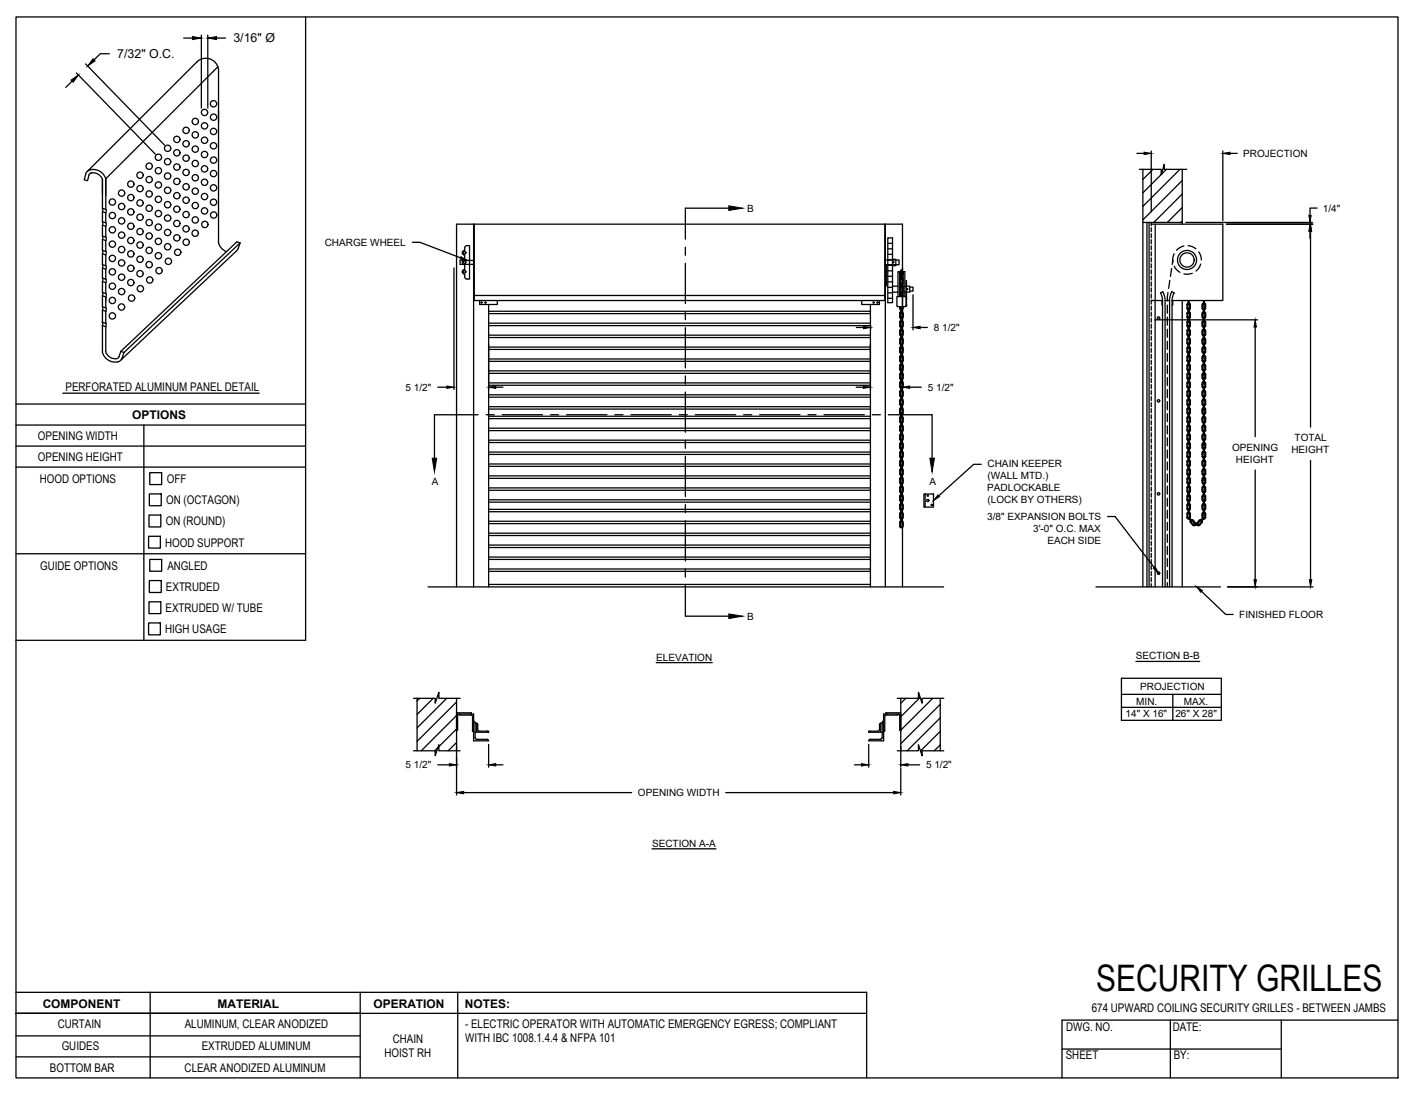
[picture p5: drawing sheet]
<svg xmlns="http://www.w3.org/2000/svg" width="279mm" height="216mm" viewBox="0 0 279 216" stroke-linecap="round" stroke-linejoin="round" font-family="sans-serif">
<!-- layer: ANNOTATIONS -->
<g fill="none" stroke="#000" stroke-width=".25">
<path d="M14.2 16l-1.2 1.3M15.1 14.4l15.5 16M16.9 12.6l15.6 16M21.6 10.6h-1.8l-1.2 1.2M36.2 7.5h1.8M39.7 6.9v14.4M41 6.9v14.4M42.7 7.5h1.8M224.3 30.3h1.4M227.2 29.8v12M241.3 29.8v13.7M242.7 30.3h1.4"/>
<path d="M81.4 47.8h1.4l8.1 3.1M89.6 52.9v24M178.1 52.9v24M180.1 58.2v6.9M234 43.9h25M242 44.2h17.1M258.5 45.7v1.4M258.6 45.7v38.6M259.9 41.1h-1.4v1.4M86.4 76.4h1.8M96.4 67.9v9M97.8 76.4h1.4"/>
<path d="M168.9 76.4h1.4M169 64.6h1.4M171.7 67.9v9M171.8 64.2v.8M179.5 76.4h2.3M181.6 64.6h1.4M227.9 63.1h20.2M247.7 64.5v21.7M193.6 91.6h-1.5l-6.8 6.2M247.7 92.8v21.6M258.6 90.8v23.6M218.5 101.9h1.5l7.7 10.1"/>
<path d="M237.1 116.7l4.8 4.6h1.4M242.2 115.8h16.9M129.5 130.8h11M221.3 133.9h19.7v8.3h-19.7zM221.3 137h19.7M221.3 139.6h19.7M224.1 130.5h12.6M231.4 137v5.2M86.4 150.9h2.3M90.1 147.3v9.6M91.5 156.4h33.1M96.4 146.9v4.5"/>
<path d="M97.8 150.9h1.4M143.2 156.4h33.1M168.6 150.9h1.4M171.4 146.9v4.5M177.7 147.3v4.1M177.7 151.6v5.3M179.2 150.9h2.3M128.7 167.5h12.6"/>
</g>
<g fill="#000" stroke="#000" stroke-width=".2">
<path d="M14 15.8l1.5-1-1.1 1.4zM18.4 11.6l.4 .4-1.5 1zM38 7.2l1.7 .3-1.7 .3zM41 7.5l1.7-.3v.6zM225.7 30l1.5 .3-1.5 .2zM241.3 30.3l1.4-.3v.5zM91 50.7l1.2 .7-1.4-.3zM258.5 44.2l.2 1.5h-.4zM258.3 42.5h.4l-.2 1.4zM258.6 44.2l.2 1.5h-.4zM88.2 76.2l1.4 .2-1.4 .2zM96.4 76.4l1.4-.2v.4z"/>
<path d="M170.3 76.2l1.4 .2-1.4 .2zM170.4 64.4l1.4 .2-1.4 .3zM178.1 76.4l1.4-.2v.4zM180.1 64.6l1.5-.2v.5zM247.7 63.1l.2 1.4h-.5zM185.1 97.7l.3 .3-1.2 .8zM227.6 112.1l.3-.3 .7 1.3zM236.1 115.7l1.2 .8-.4 .4zM247.4 114.4h.5l-.2 1.4zM258.4 114.4h.4l-.2 1.4zM88.7 150.7l1.4 .2-1.4 .3zM90.1 156.4l1.4-.2v.5z"/>
<path d="M96.4 150.9l1.4-.2v.5zM170 150.7l1.4 .2-1.4 .3zM176.3 156.2l1.4 .2-1.4 .3zM177.7 150.9l1.5-.2v.5z"/>
</g>
<!-- layer: CHAIN HOIST RH -->
<g fill="none" stroke="#000" stroke-width=".25">
<path d="M224.8 33.4h4.3v1.1l.6-2.1v1h4.5M225.5 33.4v82.4M227.5 33.4l-2 2M230.1 33.4l-4.6 4.7M232.8 33.4l-7.3 7.3M233.3 35.6l-7.8 7.8M233.3 38.3l-5.6 5.6M233.3 33.4v10.8M91.7 48.9l.2-.4h.7v6.6l-.7-.1-.2-.4M91.7 49.4a.48 .48 0 0 0-.5 .5 .48 .48 0 0 0 .5 .5v.9a.48 .48 0 0 0-.5 .5 .48 .48 0 0 0 .5 .4v1a.48 .48 0 0 0-.5 .4 .48 .48 0 0 0 .5 .5v.5M91.7 49v.4M93.5 44.2v71.6"/>
<path d="M93.6 44.2v15.1h81v-15.1M93.6 51.4h-2.8v.8h2.8M93.6 58.3h81M94.6 59.3v.8h3.5v-.8M170 59.3v.8h3.5v-.8M174.6 51.3h2.8v.9h-2.8M174.7 44.2v71.6M175 52.4v4.1M175.2 46.9h.9v12.8h-.9zM175.2 52.4h.9M175.2 51.3h.9M175.2 58.9h.9"/>
<path d="M175.2 57.8h.9M175.2 56.7h.9M175.2 55.6h.9M175.2 54.5h.9M175.2 53.4h.9M175.2 50.2h.9M175.2 49.1h.9M175.2 48h.9M176.1 51.2h.7v1.2h-.7M176.1 57.7h1.1M176.1 56.5h1.1M176.2 51.8h.1"/>
<path d="M177.2 58.5v-4.9h.3v4.9M177.5 54.1l.3 .3M177.5 57.5l.3 .4M177.5 55.8l.3 .3M177.7 55.8l.1 .2M177.7 53.8l.1 .4M177.8 53.5l-.3 .3M177.8 58.2l-.3 .3M177.8 56.5l-.3 .3M177.8 54.8l-.3 .3M177.8 53.7l-.1 .1M177.8 58.4l-.1 .1"/>
<path d="M177.8 56.7v1M177.8 54.9l-.1 .9M177.8 55h.1M177.8 58.5v-.5h.1h-.1l.1-.5v1M177.8 53.3h.1v.5zM177.8 55.8l.1 .1v.9zM177.9 53.7l.1 .1M177.9 58.4l.1 .1M177.9 56.7l.1 .4h.2h-.2l-.1 .6M177.9 54.9l.1 .5h.2h-.2v.4M177.9 53.5l.3 .3M177.9 58.2l.3 .3"/>
<path d="M177.9 56.5l.3 .3M177.9 54.8l.3 .3M177.9 56.3h-.1h.1M177.9 54.6h-.1l.1-.5v.9M177.9 54.6h-.1v.4M178 55.8l-.1 .2M178 53.8l-.1 .4M178 54h.2M178.2 54.1l-.3 .3M178.2 55.8l-.3 .3M178.2 57.5l-.3 .4M178.2 58.5v-4.9h.3v4.9"/>
<path d="M178.5 57.6h.1M178.5 56.6h.1M178.6 57.6l.2 .1M178.8 56.4l-.2 .1M178.8 58.5h-1.8v1.9l.1 .1M178.8 56.4l.1-1v5l-.1-2.7M178.8 58.8v.2M178.9 56.5h.6v1.2h-.6M179 57.1h.1M179.5 56.7h.6v.7h-.6M225.5 43.9h7.8M226.3 43.9v71.9"/>
<path d="M226.7 43.9v71.9M227.2 44.2h14.1v15.1h-10M227.2 59.3h2.2M227.2 43.9v.6M227.2 44.9v.8M227.2 46.1v.8M227.2 47.3v.8M227.2 48.5v.8M227.2 49.7v.8M227.2 50.9v.8M227.2 52.1v.8M227.2 53.3v.8"/>
<path d="M227.2 54.5v.7M227.2 55.6v.9M227.2 56.8v.8M227.2 58v.8M227.2 59.2v.8M227.9 59.3v56.5M227.9 44.2v15.1M229.3 59.3v.9h.1M229.4 59.3v56.5M229.4 59.3l-.1-.8-.3-.7 .4-.2 .4 1 .1 .7M229.9 59.3h.9M229.9 59.3v56.5"/>
<path d="M230.5 57.7l-.2 1.7M230.8 59.3v56.5M230.8 55.3l-.2 1.6M231.2 53l-.3 1.5M231.3 59.3v56.5M231.4 59.3v.9h-.1M231.4 51.3l-.1 .9M231.7 50.1l-.3 1v.6M231.7 57.8l-.3 .7-.1 .8M231.7 52.5l.5 .8 .6 .4M231.7 57.8l-.5-.2-.4 1v.7M233.3 41l-3 2.9"/>
<path d="M233.3 59.3v56.5M233.3 43.6l-.3 .3M233.6 48.6l-.7 .2-.7 .6M234.4 48.5l.9 .2 .7 .4M234.5 59.8l-.3 .3M234.5 60v1M234.5 59.3v.3h.1h-.1v.5l.1-.8M234.6 60l.1 .4h.2h-.2l-.1 .6M234.6 59.8a1.02 1.02 0 0 1 0 1.4M235.3 53.9l-1 .2h-.7M236.5 49.7l.4 .7 .1 .9M236.9 52.1l-.2 .6-.7 .8"/>
<path d="M237.5 59.8a1.02 1.02 0 0 0 0 1.4M237.5 60l-.1 .4h-.2h.2l.1 .6M237.5 59.3v.8l.1-.5h-.1h.1v-.3M237.6 60v1M237.6 59.8l.3 .3v.9l-.3 .2M96.4 60.1v55.7M96.4 73.2h75.3M96.4 73.7h75.3M96.4 70.8h75.3M96.4 71.3h75.3M96.4 68.5h75.3M96.4 69h75.3"/>
<path d="M96.4 66.1h75.3M96.4 66.6h75.3M96.4 63.8h75.3M96.4 64.3h75.3M96.4 77.9h75.3M96.4 78.4h75.3M96.4 75.6h75.3M96.4 76h75.3M96.4 61.4h75.3M96.4 61.9h75.3M171.7 60.1v55.7M177.1 60.5h1.5"/>
<path d="M177.5 74.6l.3 .3M177.5 76.3l.3 .3M177.5 79.7l.3 .4M177.5 78l.3 .4M177.5 71.2l.3 .3M177.5 72.9l.3 .3M177.5 69.4l.3 .4M177.5 67.7l.3 .3M177.5 60.8l.3 .4M177.5 62.5l.3 .4M177.5 66l.3 .3M177.5 64.3l.3 .3"/>
<path d="M177.5 60.5v.3M177.5 61.8v.7M177.5 63.6v.7M177.5 65.3v.7M177.5 67v.7M177.5 68.7v.7M177.5 70.5v.7M177.5 72.2v.7M177.5 73.9v.7M177.5 75.6v.7M177.5 77.3v.7M177.5 79.1v.7"/>
<path d="M177.7 71.2l.1 .1M177.7 67.7l.1 .2M177.7 75.6l.1 .9M177.7 79.1l.1 .8M177.7 60.5l.1 .5M177.7 67v.7M177.8 73.5l-.3 .4M177.8 75.3l-.3 .3M177.8 78.7l-.3 .3M177.8 77l-.3 .3M177.8 70.1l-.3 .4M177.8 71.8l-.3 .4"/>
<path d="M177.8 68.4l-.3 .3M177.8 66.7l-.3 .3M177.8 61.5l-.3 .3M177.8 64.9l-.3 .4M177.8 63.2l-.3 .4M177.8 73.7v1M177.8 75.4l-.1 .2M177.8 78.9l-.1 .1M177.8 77.2v1M177.8 70.3l-.1 .9M177.8 72v1M177.8 68.6v1"/>
<path d="M177.8 66.8l-.1 .2M177.8 61.7v1M177.8 65.1v1M177.8 63.4v1M177.8 79.8h.1M177.8 76.4h.1M177.8 68.6h.1M177.8 66.1h.1M177.8 61.8h.1M177.8 62.6h.1M177.8 79.8v.4h.1M177.8 76.4v.4h.1h-.1l.1 .5v-.9"/>
<path d="M177.8 68.6l.1-.9v.9M177.8 61.8v-.5h.1h-.1l.1-.5v1M177.8 62.6v.4l.1 .1h-.1l.1 .5v-1M177.8 66.1v.4h.1M177.8 72.9l.1 .1v.9l-.1-.5 .1-.1h-.1zM177.8 74.6l.1 .1v.9l-.1-.5h.1h-.1zM177.8 71.2h.1v1l-.1-.6h.1h-.1zM177.8 64.3h.1v1l-.1-.5 .1-.1h-.1zM177.9 73.7l.1 .5h.2h-.2l-.1 .5M177.9 75.4l.1 .2M177.9 77.2l.1 .4h.2h-.2l-.1 .6M177.9 78.9l.1 .1"/>
<path d="M177.9 70.3l.1 .4h.2h-.2v.5M177.9 72l.1 .4h.2M177.9 68.6l.1 .4h.2h-.2l-.1 .6M177.9 66.8l.1 .2M177.9 61.7l.1 .4h.2M177.9 63.4l.1 .4h.2M177.9 65.1l.1 .5h.2h-.2l-.1 .5M177.9 73.5a1.02 1.02 0 0 1 0 1.4M177.9 75.3l.3 .3M177.9 77l.3 .2v.8l-.3 .4M177.9 78.7l.3 .3M177.9 71.8l.3 .4v.8l-.3 .2"/>
<path d="M177.9 70.1l.3 .2v.9M177.9 68.4l.3 .2v.8l-.3 .4M177.9 66.7l.3 .3M177.9 61.5l.3 .3v.9l-.3 .2M177.9 63.2l.3 .2v.9l-.3 .3M177.9 64.9l.3 .2v.9l-.3 .3M177.9 78.5h-.1l.1-.5v1l-.1-.5h.1M177.9 69.9h-.1l.1-.5v1l-.1-.5h.1M177.9 68.2h-.1h.1M177.9 66.1v.9l-.1-.5h.1M177.9 79.8v.9M178 71.2l-.1 .1"/>
<path d="M178 67.7l-.1 .2M178 75.6v.3h.2M178 79.1v.2h.2h-.2l-.1 .6M178 67v.3h.2h-.2v.4M178 60.5l-.1 .5M178.2 71.2l-.3 .3M178.2 67.7l-.3 .3M178.2 75.6v.8l-.3 .2M178.2 75.9h-.2l-.1 .6M178.2 79.1v.8l-.3 .2M178.2 72.5h-.2l-.1 .5M178.2 67v.7"/>
<path d="M178.2 62.1h-.2l-.1 .6M178.2 60.5v.5l-.3 .2M178.2 63.9h-.2l-.1 .5M178.8 60.4l-.2 .1M178.8 60v.3M227.2 60.4v.8M227.2 61.6v.8M227.2 62.8v.8M227.2 64v.8M227.2 65.2v.8M227.2 66.4v.8M227.2 67.6v.7"/>
<path d="M227.2 68.7v.8M227.2 69.9v.8M227.2 71.1v.8M227.2 72.3v.8M227.2 73.5v.8M227.2 74.7v.8M227.2 75.9v.8M227.2 77.1v.8M227.2 78.3v.8M227.2 79.5v.8M230.3 60.2v1.6M230.3 62.6v1.6"/>
<path d="M230.3 65v1.6M230.3 67.4v1.5M230.3 69.7v1.6M230.3 72.1v1.6M230.3 74.5v1.6M230.3 76.9v1.6M230.3 79.3v1.6M234.2 64.3l.3 .3M234.2 60.8l.3 .4M234.2 62.5l.3 .4M234.2 67.7l.3 .3M234.2 66l.3 .3"/>
<path d="M234.2 69.4l.3 .4M234.2 74.6l.3 .3M234.2 76.3l.3 .3M234.2 79.7l.3 .4M234.2 78l.3 .4M234.2 71.2l.3 .3M234.2 72.9l.3 .3M234.2 60.1v.7M234.2 61.8v.7M234.2 63.6v.7M234.2 65.3v.7M234.2 67v.7"/>
<path d="M234.2 68.7v.7M234.2 70.5v.7M234.2 72.2v.7M234.2 73.9v.7M234.2 75.6v.7M234.2 77.3v.7M234.2 79.1v.7M234.4 67.7l.1 .2M234.4 71.2l.1 .1M234.4 75.6l.1 .9M234.4 79.1l.1 .8M234.4 67v.7"/>
<path d="M234.5 63.2l-.3 .4M234.5 61.5l-.3 .3M234.5 66.7l-.3 .3M234.5 64.9l-.3 .4M234.5 68.4l-.3 .3M234.5 73.5l-.3 .4M234.5 75.3l-.3 .3M234.5 78.7l-.3 .3M234.5 77l-.3 .3M234.5 70.1l-.3 .4M234.5 71.8l-.3 .4M234.5 63.4v1"/>
<path d="M234.5 61.7v1M234.5 66.8l-.1 .2M234.5 65.1v1M234.5 68.6v1M234.5 73.7v1M234.5 75.4l-.1 .2M234.5 78.9l-.1 .1M234.5 77.2v1M234.5 70.3l-.1 .9M234.5 72v1M234.5 62.6h.1M234.5 61.8h.1"/>
<path d="M234.5 66.1h.1M234.5 68.6h.1M234.5 79.8h.1M234.5 76.4h.1M234.5 62.6v.4l.1 .1h-.1v.5l.1-1M234.5 61.8v-.5h.1h-.1v-.5l.1 1M234.5 66.1v.4h.1M234.5 68.6v-.4h.1h-.1v-.5l.1 .9M234.5 79.8v.4h.1M234.5 76.4v.4h.1h-.1v.5l.1-.9M234.5 64.3h.1l-.1 1v-.5l.1-.1h-.1zM234.5 72.9l.1 .1-.1 .9v-.5l.1-.1h-.1z"/>
<path d="M234.5 74.6l.1 .1-.1 .9v-.5h.1h-.1zM234.5 71.2h.1l-.1 1v-.6h.1h-.1zM234.6 63.4l.1 .4h.2M234.6 61.7l.1 .4h.2M234.6 65.1l.1 .5h.2h-.2l-.1 .5M234.6 66.8l.1 .2M234.6 68.6l.1 .4h.2h-.2l-.1 .6M234.6 73.7l.1 .5h.2h-.2l-.1 .5M234.6 75.4l.1 .2M234.6 77.2l.1 .4h.2h-.2l-.1 .6M234.6 78.9l.1 .1M234.6 70.3l.1 .4h.2h-.2v.5"/>
<path d="M234.6 72l.1 .4h.2M234.6 63.2l.3 .2v.9l-.3 .3M234.6 61.5l.3 .3v.9l-.3 .2M234.6 64.9l.3 .2v.9l-.3 .3M234.6 66.7l.3 .3M234.6 68.4l.3 .3v.9l-.3 .2M234.6 73.5a1.02 1.02 0 0 1 0 1.4M234.6 75.3l.3 .3M234.6 77l.3 .2v.8l-.3 .4M234.6 78.7l.3 .3M234.6 71.8l.3 .4v.8l-.3 .2M234.6 70.1l.3 .2v.9"/>
<path d="M234.6 69.9h-.1v-.5v1v-.5h.1M234.6 66.1l-.1 .9v-.5h.1M234.6 78.5h-.1v-.5v1v-.5h.1M234.6 79.8v.9M234.7 67.7l-.1 .2M234.7 71.2l-.1 .1M234.7 67v.3h.2h-.2v.4M234.7 75.6v.3h.2M234.7 79.1v.2h.2h-.2l-.1 .6M234.9 67.7l-.3 .3M234.9 71.2l-.3 .3M234.9 63.9h-.2l-.1 .5"/>
<path d="M234.9 62.1h-.2l-.1 .6M234.9 67v.7M234.9 75.6v.8l-.3 .2M234.9 75.9h-.2l-.1 .6M234.9 79.1v.8l-.3 .2M234.9 72.5h-.2l-.1 .5M237.2 72.5h.2l.1 .5M237.2 79.1v.8l.3 .2M237.2 75.9h.2l.1 .6M237.2 75.6v.8l.3 .2M237.2 67v.7M237.2 62.1h.2l.1 .6"/>
<path d="M237.2 63.9h.2l.1 .5M237.2 71.2l.3 .3M237.2 67.7l.3 .3M237.4 79.1v.2h-.2h.2l.1 .6M237.4 75.6v.3h-.2M237.4 67v.3h-.2h.2v.4M237.4 71.2l.1 .1M237.4 67.7l.1 .2M237.5 70.1l-.3 .2v.9M237.5 71.8l-.3 .2v.9l.3 .3M237.5 78.7l-.3 .3M237.5 77l-.3 .3v.9l.3 .2"/>
<path d="M237.5 73.5a1.02 1.02 0 0 0 0 1.4M237.5 75.3l-.3 .3M237.5 68.4l-.3 .2v.8l.3 .4M237.5 66.7l-.3 .3M237.5 64.9l-.3 .4v.8l.3 .2M237.5 61.5l-.3 .2v.8l.3 .4M237.5 63.2l-.3 .4v.8l.3 .2M237.5 70.3l-.1 .4h-.2h.2v.5M237.5 72l-.1 .4h-.2M237.5 77.2l-.1 .4h-.2h.2l.1 .6M237.5 78.9l-.1 .1M237.5 73.7l-.1 .5h-.2h.2l.1 .5"/>
<path d="M237.5 75.4l-.1 .2M237.5 68.6l-.1 .4h-.2h.2l.1 .6M237.5 65.1l-.1 .5h-.2h.2l.1 .5M237.5 66.8l-.1 .2M237.5 61.7l-.1 .4h-.2M237.5 63.4l-.1 .4h-.2M237.5 76.4v.9l.1-.5h-.1h.1v-.4M237.5 78.5h.1l-.1-.5v1l.1-.5h-.1M237.5 75.1h.1h-.1M237.5 68.2h.1h-.1M237.5 69.9h.1l-.1-.5v1l.1-.5h-.1M237.5 68.6v-.9l.1 .9"/>
<path d="M237.5 66.1v.9l.1-.5h-.1M237.5 61.8v-1l.1 1M237.5 61.3h.1h-.1M237.5 62.6v1l.1-.5h-.1l.1-.1v-.4M237.5 79.8v.9M237.5 76.4h.1M237.5 79.8h.1M237.5 68.6h.1M237.5 66.1h.1M237.5 61.8h.1M237.5 62.6h.1M237.5 71.2h.1v.4h-.1h.1l-.1 .6z"/>
<path d="M237.5 72.9l.1 .1v.3l-.1 .1h.1l-.1 .5zM237.5 74.6l.1 .1-.1 .9zM237.5 64.3h.1v.4l-.1 .1h.1l-.1 .5zM237.6 79.8v.4h-.1M237.6 66.1v.4h-.1M237.6 72v1M237.6 70.3l.1 .9M237.6 77.2v1M237.6 78.9l.1 .1M237.6 75.4l.1 .2M237.6 73.7v1M237.6 68.6v1"/>
<path d="M237.6 65.1v1M237.6 66.8l.1 .2M237.6 61.7v1M237.6 63.4v1M237.6 71.8l.3 .4v.8l-.3 .2M237.6 70.1l.3 .2v.9M237.6 77l.3 .2v.8l-.3 .4M237.6 78.7l.3 .3M237.6 75.3l.3 .3M237.6 73.5l.3 .4v.8l-.3 .2M237.6 68.4l.3 .2v.8l-.3 .4M237.6 64.9l.3 .2v.9l-.3 .3"/>
<path d="M237.6 66.7l.3 .3M237.6 61.5l.3 .3v.9l-.3 .2M237.6 63.2l.3 .4v.8l-.3 .2M237.7 79.1l-.1 .8M237.7 75.6l-.1 .9M237.7 67v.7M237.7 71.2l-.1 .1M237.7 67.7l-.1 .2M237.9 79.1v.8l-.3 .2M237.9 75.6v.8l-.3 .2M237.9 67v.7M237.9 71.2l-.3 .3"/>
<path d="M237.9 67.7l-.3 .3M96.4 80.3h75.3M96.4 80.7h75.3M96.4 86.9h75.3M96.4 87.3h75.3M96.4 84.5h75.3M96.4 85h75.3M96.4 82.1h75.3M96.4 82.6h75.3M96.4 91.6h75.3M96.4 92h75.3M96.4 89.2h75.3"/>
<path d="M96.4 89.7h75.3M96.4 98.6h75.3M96.4 99.1h75.3M96.4 96.3h75.3M96.4 96.8h75.3M96.4 93.9h75.3M96.4 94.4h75.3M177.5 91.8l.3 .3M177.5 81.5l.3 .3M177.5 84.9l.3 .3M177.5 83.2l.3 .3M177.5 90.1l.3 .3"/>
<path d="M177.5 88.3l.3 .4M177.5 86.6l.3 .4M177.5 93.5l.3 .3M177.5 95.2l.3 .4M177.5 96.9l.3 .4M177.5 98.6l.3 .4M177.5 80.8v.7M177.5 82.5v.7M177.5 84.2v.7M177.5 85.9v.7M177.5 87.7v.6M177.5 89.4v.7"/>
<path d="M177.5 91.1v.7M177.5 92.8v.7M177.5 94.5v.7M177.5 96.2v.7M177.5 98v.7M177.5 99.7v.7M177.7 91.8l.1 .1M177.7 81.5l.1 .1M177.7 84.9l.1 .2M177.7 89.4l.1 .8M177.7 92.8l.1 .9M177.8 80.4l-.3 .4"/>
<path d="M177.8 83.9l-.3 .3M177.8 82.1l-.3 .4M177.8 89l-.3 .4M177.8 90.7l-.3 .4M177.8 87.3l-.3 .3M177.8 85.6l-.3 .3M177.8 92.5l-.3 .3M177.8 95.9l-.3 .3M177.8 94.2l-.3 .3M177.8 99.3l-.3 .4M177.8 97.6l-.3 .3M177.8 80.6l-.1 .9"/>
<path d="M177.8 84l-.1 .9M177.8 82.3v1M177.8 89.2l-.1 .2M177.8 90.9l-.1 .9M177.8 87.5v1M177.8 85.8v1M177.8 92.6l-.1 .2M177.8 96.1v1M177.8 94.4v1M177.8 99.5v1M177.8 97.8v1M177.8 84.1h.1"/>
<path d="M177.8 80.7h.1M177.8 94.4h.1M177.8 98.7h.1M177.8 97.9h.1M177.8 84.1l.1-.9v.9M177.8 92.3h.1v.5zM177.8 98.7l.1 1v-.5h-.1l.1-.1v-.4M177.8 97.9l.1-1v1M177.8 81.5l.1 .1v.9l-.1-.5h.1h-.1zM177.8 84.9l.1 .1v.9l-.1-.5h.1h-.1zM177.8 88.4h.1v.9l-.1-.5h.1h-.1zM177.8 90.1h.1v1l-.1-.5h.1h-.1z"/>
<path d="M177.8 86.7h.1v.9l-.1-.5h.1h-.1zM177.8 95.3h.1v.9zM177.8 91.8l.1 .1v.4h-.1zM177.9 80.6l.1 .4h.2h-.2v.5M177.9 82.3l.1 .5h.2h-.2l-.1 .5M177.9 84l.1 .5h.2h-.2v.4M177.9 90.9l.1 .5h.2h-.2v.4M177.9 89.2l.1 .2M177.9 87.5l.1 .4h.2h-.2l-.1 .6M177.9 85.8l.1 .4h.2M177.9 92.6l.1 .2M177.9 94.4l.1 .4h.2h-.2l-.1 .6"/>
<path d="M177.9 96.1l.1 .4h.2h-.2l-.1 .6M177.9 99.5l.1 .4h.2M177.9 97.8l.1 .4h.2M177.9 80.4l.3 .2v.9M177.9 82.1l.3 .2v.9l-.3 .3M177.9 83.9l.3 .1v.9M177.9 90.7l.3 .2v.9M177.9 89l.3 .4M177.9 85.6l.3 .3v.9l-.3 .2M177.9 87.3a1.02 1.02 0 0 1 0 1.4M177.9 94.2a1.02 1.02 0 0 1 0 1.4M177.9 92.5l.3 .3"/>
<path d="M177.9 95.9l.3 .2v.8l-.3 .4M177.9 97.6l.3 .4v.8l-.3 .2M177.9 99.3l.3 .2v.9l-.3 .3M177.9 83.7h-.1h.1M177.9 95.7h-.1h.1M177.9 94h-.1v.4M177.9 94h-.1l.1-.5v.9M177.9 97.4h-.1h.1M177.9 80.2h-.1v.5M178 81.5l-.1 .1M178 84.9l-.1 .2M178 91.8l-.1 .1"/>
<path d="M178 89.4v.2h.2M178 92.8v.3h.2h-.2l-.1 .6M178.2 81.5l-.3 .3M178.2 84.9l-.3 .3M178.2 91.8l-.3 .3M178.2 89.7h-.2l-.1 .5M178.2 89.4v.8l-.3 .2M178.2 86.2h-.2l-.1 .6M178.2 92.8v.9l-.3 .1M178.2 98.3h-.2l-.1 .5M178.2 100h-.2l-.1 .5M182.3 97.5h1.9v2.6h-1.9z"/>
<path d="M182.5 97.5v2.6M227.2 80.6v.8M227.2 81.9v.7M227.2 83v.8M227.2 84.2v.8M227.2 85.4v.8M227.2 86.6v.8M227.2 87.8v.8M227.2 89v.8M227.2 90.2v.8M227.2 91.4v.8M227.2 92.6v.7"/>
<path d="M227.2 93.7v.9M227.2 94.9v.8M227.2 96.1v.8M227.2 97.3v.8M227.2 98.5v.8M227.2 99.7v.8M230.3 81.6v1.6M230.3 84v1.6M230.3 86.4v1.6M230.3 88.8v1.6M230.3 91.2v1.6M230.3 93.6v1.5"/>
<path d="M230.3 95.9v1.6M230.3 98.3v1.6M234.2 91.8l.3 .3M234.2 81.5l.3 .3M234.2 84.9l.3 .3M234.2 83.2l.3 .3M234.2 90.1l.3 .3M234.2 88.3l.3 .4M234.2 86.6l.3 .4M234.2 93.5l.3 .3M234.2 95.2l.3 .4M234.2 96.9l.3 .4"/>
<path d="M234.2 98.6l.3 .4M234.2 80.8v.7M234.2 82.5v.7M234.2 84.2v.7M234.2 85.9v.7M234.2 87.7v.6M234.2 89.4v.7M234.2 91.1v.7M234.2 92.8v.7M234.2 94.5v.7M234.2 96.2v.7M234.2 98v.7"/>
<path d="M234.2 99.7v.7M234.4 91.8l.1 .1M234.4 81.5l.1 .1M234.4 84.9l.1 .2M234.4 89.4l.1 .8M234.4 92.8l.1 .9M234.5 80.4l-.3 .4M234.5 83.9l-.3 .3M234.5 82.1l-.3 .4M234.5 89l-.3 .4M234.5 90.7l-.3 .4M234.5 87.3l-.3 .3"/>
<path d="M234.5 85.6l-.3 .3M234.5 92.5l-.3 .3M234.5 95.9l-.3 .3M234.5 94.2l-.3 .3M234.5 99.3l-.3 .4M234.5 97.6l-.3 .3M234.5 80.6l-.1 .9M234.5 84l-.1 .9M234.5 82.3v1M234.5 89.2l-.1 .2M234.5 90.9l-.1 .9M234.5 87.5v1"/>
<path d="M234.5 85.8v1M234.5 92.6l-.1 .2M234.5 96.1v1M234.5 94.4v1M234.5 99.5v1M234.5 97.8v1M234.5 84.1h.1M234.5 80.7h.1M234.5 94.4h.1M234.5 98.7h.1M234.5 97.9h.1M234.5 84.1v-.9l.1 .9"/>
<path d="M234.5 92.3h.1l-.1 .5zM234.5 98.7v1l.1-.5h-.1l.1-.1v-.4M234.5 97.9v-1l.1 1M234.5 81.5l.1 .1-.1 .9v-.5h.1h-.1zM234.5 84.9l.1 .1-.1 .9v-.5h.1h-.1zM234.5 88.4h.1l-.1 .9v-.5h.1h-.1zM234.5 90.1h.1l-.1 1v-.5h.1h-.1zM234.5 86.7h.1l-.1 .9v-.5h.1h-.1zM234.5 95.3h.1l-.1 .9zM234.5 91.8l.1 .1v.4h-.1zM234.6 80.6l.1 .4h.2h-.2v.5M234.6 82.3l.1 .5h.2h-.2l-.1 .5"/>
<path d="M234.6 84l.1 .5h.2h-.2v.4M234.6 90.9l.1 .5h.2h-.2v.4M234.6 89.2l.1 .2M234.6 87.5l.1 .4h.2h-.2l-.1 .6M234.6 85.8l.1 .4h.2M234.6 92.6l.1 .2M234.6 94.4l.1 .4h.2h-.2l-.1 .6M234.6 96.1l.1 .4h.2h-.2l-.1 .6M234.6 99.5l.1 .4h.2M234.6 97.8l.1 .4h.2M234.6 80.4l.3 .2v.9M234.6 82.1l.3 .2v.9l-.3 .3"/>
<path d="M234.6 83.9l.3 .1v.9M234.6 90.7l.3 .2v.9M234.6 89l.3 .4M234.6 85.6l.3 .3v.9l-.3 .2M234.6 87.3a1.02 1.02 0 0 1 0 1.4M234.6 94.2a1.02 1.02 0 0 1 0 1.4M234.6 92.5l.3 .3M234.6 95.9l.3 .2v.8l-.3 .4M234.6 97.6l.3 .4v.8l-.3 .2M234.6 99.3l.3 .2v.9l-.3 .3M234.6 83.7h-.1h.1M234.6 95.7h-.1h.1"/>
<path d="M234.6 94h-.1v.4M234.6 94h-.1v-.5l.1 .9M234.6 97.4h-.1h.1M234.6 80.2h-.1v.5M234.7 81.5l-.1 .1M234.7 84.9l-.1 .2M234.7 91.8l-.1 .1M234.7 89.4v.2h.2M234.7 92.8v.3h.2h-.2l-.1 .6M234.9 81.5l-.3 .3M234.9 84.9l-.3 .3M234.9 91.8l-.3 .3"/>
<path d="M234.9 89.7h-.2l-.1 .5M234.9 89.4v.8l-.3 .2M234.9 86.2h-.2l-.1 .6M234.9 92.8v.9l-.3 .1M234.9 98.3h-.2l-.1 .5M234.9 100h-.2l-.1 .5M237.2 98.3h.2l.1 .5M237.2 100h.2l.1 .5M237.2 92.8v.9l.3 .1M237.2 86.2h.2l.1 .6M237.2 89.4v.8l.3 .2M237.2 89.7h.2l.1 .5"/>
<path d="M237.2 91.8l.3 .3M237.2 84.9l.3 .3M237.2 81.5l.3 .3M237.4 92.8v.3h-.2h.2l.1 .6M237.4 89.4v.2h-.2M237.4 91.8l.1 .1M237.4 84.9l.1 .2M237.4 81.5l.1 .1M237.5 95.9l-.3 .3v.9l.3 .2M237.5 97.6l-.3 .2v.9l.3 .3M237.5 99.3l-.3 .4v.8l.3 .2M237.5 94.2a1.02 1.02 0 0 0 0 1.4"/>
<path d="M237.5 92.5l-.3 .3M237.5 87.3a1.02 1.02 0 0 0 0 1.4M237.5 85.6l-.3 .2v.8l.3 .4M237.5 89l-.3 .4M237.5 90.7l-.3 .2v.9M237.5 83.9l-.3 .1v.9M237.5 82.1l-.3 .4v.8l.3 .2M237.5 80.4l-.3 .2v.9M237.5 96.1l-.1 .4h-.2h.2l.1 .6M237.5 97.8l-.1 .4h-.2M237.5 99.5l-.1 .4h-.2M237.5 94.4l-.1 .4h-.2h.2l.1 .6"/>
<path d="M237.5 92.6l-.1 .2M237.5 85.8l-.1 .4h-.2M237.5 87.5l-.1 .4h-.2h.2l.1 .6M237.5 89.2l-.1 .2M237.5 90.9l-.1 .5h-.2h.2v.4M237.5 82.3l-.1 .5h-.2h.2l.1 .5M237.5 84l-.1 .5h-.2h.2v.4M237.5 80.6l-.1 .4h-.2h.2v.5M237.5 97.9v-1l.1 .5h-.1h.1v.5M237.5 99.2h.1l-.1 .5zM237.5 94h.1l-.1-.5v.9M237.5 94h.1v.4"/>
<path d="M237.5 90.6h.1h-.1M237.5 84.1v-.9l.1 .5h-.1h.1v.4M237.5 80.2h.1v.5M237.5 98.7v.4h.1v-.4M237.5 97.9h.1M237.5 98.7h.1M237.5 94.4h.1M237.5 80.7h.1M237.5 84.1h.1M237.5 95.3h.1v.4h-.1h.1l-.1 .5zM237.5 84.9l.1 .1v.4h-.1h.1l-.1 .5zM237.5 86.7h.1v.4h-.1h.1l-.1 .5z"/>
<path d="M237.5 90.1h.1l-.1 1zM237.5 88.4h.1v.4h-.1h.1l-.1 .5zM237.5 81.5h.1v.5h-.1h.1l-.1 .5zM237.6 92.3h-.1v-.5v1v-.5h.1M237.6 97.8v1M237.6 99.5v1M237.6 96.1v1M237.6 94.4v1M237.6 92.6l.1 .2M237.6 85.8v1M237.6 87.5v1M237.6 90.9l.1 .9"/>
<path d="M237.6 89.2l.1 .2M237.6 82.3v1M237.6 84l.1 .9M237.6 80.6l.1 .9M237.6 97.6l.3 .2v.8l-.3 .4M237.6 99.3l.3 .2v.9l-.3 .3M237.6 95.9l.3 .2v.8l-.3 .4M237.6 94.2l.3 .2v.8l-.3 .4M237.6 92.5l.3 .3M237.6 85.6l.3 .2v.8l-.3 .4M237.6 87.3l.3 .2v.8l-.3 .4M237.6 90.7l.3 .2v.9"/>
<path d="M237.6 89l.3 .4M237.6 82.1l.3 .2v.9l-.3 .3M237.6 83.9l.3 .1v.9M237.6 80.4l.3 .2v.9M237.7 92.8l-.1 .9M237.7 89.4l-.1 .8M237.7 84.9l-.1 .2M237.7 81.5l-.1 .1M237.7 91.8l-.1 .1M237.9 92.8v.9l-.3 .1M237.9 89.4v.8l-.3 .2M237.9 84.9l-.3 .3"/>
<path d="M237.9 81.5l-.3 .3M237.9 91.8l-.3 .3M84.5 115.8h101.7M90.1 115.8v-71.6h88v71.6M96.4 115.3h75.3M96.4 105.2h75.3M96.4 105.7h75.3M96.4 102.9h75.3M96.4 103.3h75.3M96.4 100.5h75.3M96.4 101h75.3M96.4 109.9h75.3"/>
<path d="M96.4 110.4h75.3M96.4 107.6h75.3M96.4 108.1h75.3M96.4 112.3h75.3M96.4 112.8h75.3M177.5 103.8a.35 .35 0 0 0 .4 .4 .35 .35 0 0 0 .3-.4M177.5 102.1l.3 .3M177.5 100.4l.3 .3M177.5 101.4v.7M177.5 103.1v.7M177.7 103.8l.2 .2 .1-.2M177.7 103.1v.7"/>
<path d="M177.8 101.1l-.3 .3M177.8 102.8l-.3 .3M177.8 101.2v1.1M177.8 103l-.1 .1M177.8 102.2h.1M177.8 102.2v.4h.1h-.1l.1 .5v-.9M177.8 100.4l.1 .1v.9l-.1-.5h.1h-.1zM177.9 101.2l.1 .5h.2h-.2l-.1 .6M177.9 103l.1 .1M177.9 102.8l.3 .3M177.9 101.1a1.02 1.02 0 0 1 0 1.3M178 103.1v.3h.2h-.2v.4"/>
<path d="M178.2 103.1v.7M216.2 115.8h24.6M227.2 100.9v.8M227.2 102.1v.8M227.2 103.3v.8M227.2 104.5v.8M227.2 105.7v.7M227.2 106.8v.8M227.2 108v.8M227.2 109.2v.8M227.2 110.4v.8M227.2 111.6v.8"/>
<path d="M227.2 112.8v.8M227.2 114v.8M227.2 115.2v.6M230.3 100.7v1.6M230.3 103.1v1.6M230.3 105.5v1.5M230.3 107.8v1.6M230.3 110.2v1.6M230.3 112.6v1.6M230.3 115v.8M234.2 102.1l.1 .3h.3M234.2 100.4l.3 .3"/>
<path d="M234.2 101.4v.7M234.5 101.1l-.3 .3M234.5 101.2l-.1 .9 .1 .2M234.5 102.2l.1-.1 .3 .3-.2 .1-.2-.3M234.5 100.4l.1 .1-.1 .9v-.5h.1h-.1zM234.6 101.2l.1 .5h.2h-.2v.5M234.6 101.1l.3 .3-.1 .9M234.9 102.7v.4M234.9 103.1l.5 .5a.35 .35 0 0 0 .5 0M235 102.8v.2M235 102.6l.4 .1 .6 .7M235 103l.5 .5 .2 .1"/>
<path d="M235.1 102.7l.2 .1M235.2 102.8l-.1 .1M235.2 102.8l-.3-.4-.1 .2 .3 .3M235.3 102.8l.2 .2 .1-.1-.1 .1 .3 .4M235.6 103.4v.1M235.6 103.4h.9M235.6 103.6h.9M236 103.4v.2M236.5 103.4v.1M236.5 102.9l.1 .1-.3 .4M236.5 102.9l-.4 .5M236.7 102.7l-.2 .2"/>
<path d="M236.8 102.8l-.2 .2-.1-.1M236.9 102.8l.1 .1M236.9 102.8l.3-.4 .1 .2-.3 .3M236.9 102.7l-.1 .1M237.1 103l-.5 .5-.2 .1M237.1 102.6l-.5 .1M237.1 102.8l-.1 .2M237.2 103.1l-.5 .5a.35 .35 0 0 1-.5 0M237.2 102.7v.4M237.5 101.1l-.3 .3 .1 .9M237.5 101.2l-.1 .5h-.2h.2v.5M237.5 100.4l.1 .1v.4h-.1h.1l-.1 .5z"/>
<path d="M237.6 102.2l-.1-.1-.3 .3 .1 .1 .3-.3M237.6 101.2l.1 .9-.1 .2M237.6 101.1l.3 .1v.9l-.2 .3h-.3M81.6 137.8h4.3v1l.7-2.2v1.2h4.2M82.3 137.8v10.4M82.8 137.8l-.5 .5M85.5 137.8l-3.2 3.2M86.6 136.7h.1M88.1 137.8l-5.8 5.9M90.1 137.8v10.4M90.1 138.5l-7.8 7.8M177 137.8h4.2v-1.2l.7 2.2v-1h4.3"/>
<path d="M177.7 137.8v10.4M178.7 137.8l-1 1M181.6 137.6l-3.9 3.9M184 137.8l-6.3 6.3M185.5 139l-7.8 7.8M185.5 137.8v10.4M81.6 148.2h4.3v.9l.7-2.1v1.2h4.2M86.4 147.5l-.6 .7M90.1 141.2l-7 7M90.1 143.9l-3.5 3.5M90.1 146.5l-1.7 1.7M90.5 140.9l-.2 .2"/>
<path d="M90.5 140.9l.2 .2M90.5 140.9h3v5.3h2.9M90.7 141.1l2.5 .1v3l.2 .2M93 140.7l-.2 .2M93 140.7h-2.9v3.5l.2-.2v-2.9M93.4 142.3l.3 .3v3l.3 .3M93.5 144.4h.1M93.7 142.7h.3v1.8M93.7 144.5h2.7M94 142.7l.3 .3v1.2l1.9 .1 .2 .2M94 145.9h2.1M96.1 145.9l.3 .3"/>
<path d="M96.4 144.5h.1M171.4 144.5h.1M171.4 144.5h2.7M173.8 142.7l-.3 .3v1.2l-1.9 .1-.2 .2M174.1 145.6l-.3 .3M174.1 142.7h-.3v1.8M174.1 142.6v3M174.3 142.3l-.2 .3M174.3 144.4h.1M175 140.9l-.2-.2h2.9v3.5l-.2-.2M177 148.2h4.2v-1.2l.7 2.1v-.9h4.3M177.3 140.9l-.2 .2-2.5 .1v3l-.3 .2"/>
<path d="M177.3 140.9l.2 .2v2.9M177.3 140.9h-3v5.3h-2.9l.3-.3h2.1M185.5 141.7l-6.5 6.5M185.5 144.3l-3.9 3.9M185.5 147l-1.2 1.2"/>
<circle cx="91.7" cy="49.9" r=".24"/>
<circle cx="91.7" cy="53.6" r=".24"/>
<circle cx="91.7" cy="51.8" r=".24"/>
<circle cx="95" cy="59.7" r=".12"/>
<circle cx="95.8" cy="59.7" r=".12"/>
<circle cx="172.4" cy="59.7" r=".12"/>
<circle cx="173.1" cy="59.7" r=".12"/>
<circle cx="176.3" cy="51.8" r=".1"/>
<circle cx="179" cy="57.1" r=".1"/>
<circle cx="234.2" cy="51.3" r="1.41"/>
<circle cx="234.2" cy="51.3" r="1.88"/>
<circle cx="228.6" cy="79.1" r=".24"/>
<circle cx="228.6" cy="62.8" r=".24"/>
<circle cx="183.1" cy="97.8" r=".12"/>
<circle cx="183.1" cy="98.8" r=".22"/>
<circle cx="183.8" cy="99.6" r=".12"/>
<circle cx="228.6" cy="97.5" r=".24"/>
<circle cx="228.6" cy="113.1" r=".24"/>
</g>
<path d="M96.4 65.9h.1" fill="none" stroke="#000" stroke-width=".2"/>
<!-- layer: SECTION CUTS -->
<g fill="none" stroke="#000" stroke-width=".25">
<path d="M135.2 48.8v1.6M135.2 52v7.9M143.8 41.1h-8.6v6.1M135.2 61.5v1.6M135.2 64.7v7.9M135.2 74.2v1.6M135.2 77.4v7.9M94.3 81.9h-8.6v8.5M95.9 81.9h1.6M99.1 81.9h7.9M108.6 81.9h1.6M111.8 81.9h7.9"/>
<path d="M121.3 81.9h1.6M124.5 81.9h7.9M134 81.9h1.6M135.2 86.9v1.6M135.2 90.1v7.9M135.2 99.6v1.6M137.2 81.9h7.9M146.7 81.9h1.6M149.9 81.9h7.9M159.4 81.9h1.6M162.6 81.9h7.9M172.1 81.9h1.6"/>
<path d="M175.3 81.9h8.6v8.5M135.2 102.8v7.9M135.2 112.3v1.6M135.2 115.5v6.1h8.6"/>
</g>
<path d="M143.8 40.6l2.7 .5-2.7 .4zM85.3 90.4h.9l-.5 2.7zM183.5 90.4h.9l-.5 2.7zM143.8 121.2l2.7 .4-2.7 .5z" fill="#000" stroke="#000" stroke-width=".2"/>
<!-- layer: DETAILS -->
<g fill="none" stroke="#000" stroke-width=".25">
<path d="M38.9 12.2a2.53 2.53 0 0 1 4.2 1.3v10.5M38.9 12.2l-21.6 21.6M43 13.2l-22.1 22.1M16.9 34.4l-.3 1.1 .7 .2 .2-1.1M17.7 33.5a2.59 2.59 0 0 1 3.2 1.8M17.9 34.2a1.94 1.94 0 0 1 2.3 1.2v5.7l.7 .2v-6M18 33.4a1.26 1.26 0 0 0-1.1 1M18.1 34.1l-.6 .5M43.1 21.8v26.1a2.59 2.59 0 0 0 1.5 1.8M20.2 57.7v.7M20.2 49.4v.7M20.2 52.2v.7"/>
<path d="M20.2 54.9v.7M20.2 43.8v.6M20.2 41.1v.7M20.2 46.6v.7M20.2 47.3l.7 .2v2.1l-.7-.2zM20.2 50.1l.7 .2v2.1l-.7-.2zM20.9 42l-.7-.2v2l.7 .2M20.9 44.7l-.7-.2v2.1l.7 .2M20.9 53.1l-.7-.2v2l.7 .2M20.9 55.8l-.7-.2v2.1l.7 .2M20.9 58.6l-.7-.2v2.1l.7 .2M20.9 42v2"/>
<path d="M20.9 44.7v2.1M20.9 53.1v2M20.9 55.8v2.1M20.9 58.6v2.1M20.9 41.3v.7M20.9 43.9v.7M20.9 46.8v.7M20.9 49.6v.7M20.9 52.4v.7M20.9 55.1v.7M20.9 57.9v.7M47.4 47.9a2.44 2.44 0 0 1-.8 1.7l-22.7 21.4"/>
<path d="M47.4 47.9l-22.9 21.7M47.4 47.9l-.7-.2-22.9 21.6M20.2 63.6v.7M20.2 60.5v.7M20.2 69.5a2.49 2.49 0 0 0 3.6 1.7l.3-.6 .4-1-.7-.3-.3 1.1M20.2 61.2l.7 .2v2.4l-.7-.2zM20.9 69.4a1.76 1.76 0 0 0 2.5 1.2l.1-.2M20.9 63.8v.6M20.9 64.5l-.7-.2v5.2M20.9 64.5v4.9M20.9 60.7v.7"/>
<circle cx="22.2" cy="39.9" r=".62"/>
<circle cx="24" cy="38.1" r=".62"/>
<circle cx="25.8" cy="36.3" r=".62"/>
<circle cx="25.8" cy="39" r=".62"/>
<circle cx="27.6" cy="34.6" r=".62"/>
<circle cx="27.6" cy="37.2" r=".62"/>
<circle cx="29.4" cy="32.8" r=".62"/>
<circle cx="29.4" cy="38.3" r=".62"/>
<circle cx="29.4" cy="35.4" r=".62"/>
<circle cx="31.3" cy="36.5" r=".62"/>
<circle cx="31.3" cy="31" r=".62"/>
<circle cx="31.3" cy="33.7" r=".62"/>
<circle cx="31.3" cy="39.3" r=".62"/>
<circle cx="33.1" cy="31.9" r=".62"/>
<circle cx="33.1" cy="34.7" r=".62"/>
<circle cx="33.1" cy="29.3" r=".62"/>
<circle cx="33.1" cy="37.6" r=".62"/>
<circle cx="34.9" cy="33" r=".62"/>
<circle cx="34.9" cy="38.6" r=".62"/>
<circle cx="34.9" cy="27.5" r=".62"/>
<circle cx="34.9" cy="35.8" r=".62"/>
<circle cx="34.9" cy="30.2" r=".62"/>
<circle cx="36.7" cy="25.7" r=".62"/>
<circle cx="36.7" cy="34" r=".62"/>
<circle cx="36.7" cy="36.9" r=".62"/>
<circle cx="36.7" cy="31.2" r=".62"/>
<circle cx="36.7" cy="39.5" r=".62"/>
<circle cx="36.7" cy="28.4" r=".62"/>
<circle cx="38.5" cy="24" r=".62"/>
<circle cx="38.5" cy="26.6" r=".62"/>
<circle cx="38.5" cy="29.4" r=".62"/>
<circle cx="38.5" cy="35.1" r=".62"/>
<circle cx="38.5" cy="32.3" r=".62"/>
<circle cx="38.5" cy="37.7" r=".62"/>
<circle cx="40.4" cy="24.8" r=".62"/>
<circle cx="40.4" cy="33.3" r=".62"/>
<circle cx="40.4" cy="30.5" r=".62"/>
<circle cx="40.4" cy="27.7" r=".62"/>
<circle cx="40.4" cy="22.2" r=".62"/>
<circle cx="40.4" cy="38.8" r=".62"/>
<circle cx="40.4" cy="36" r=".62"/>
<circle cx="42.1" cy="31.6" r=".62"/>
<circle cx="42.1" cy="34.3" r=".62"/>
<circle cx="42.1" cy="37.1" r=".62"/>
<circle cx="42.1" cy="20.5" r=".62"/>
<circle cx="42.1" cy="28.8" r=".62"/>
<circle cx="42.1" cy="39.9" r=".62"/>
<circle cx="42.1" cy="23.1" r=".62"/>
<circle cx="42.1" cy="25.9" r=".62"/>
<circle cx="22.2" cy="56.5" r=".62"/>
<circle cx="22.2" cy="51" r=".62"/>
<circle cx="22.2" cy="45.3" r=".62"/>
<circle cx="22.2" cy="48.2" r=".62"/>
<circle cx="22.2" cy="59.3" r=".62"/>
<circle cx="22.2" cy="42.5" r=".62"/>
<circle cx="22.2" cy="53.6" r=".62"/>
<circle cx="24" cy="57.5" r=".62"/>
<circle cx="24" cy="40.8" r=".62"/>
<circle cx="24" cy="43.6" r=".62"/>
<circle cx="24" cy="49.2" r=".62"/>
<circle cx="24" cy="51.9" r=".62"/>
<circle cx="24" cy="46.4" r=".62"/>
<circle cx="24" cy="54.7" r=".62"/>
<circle cx="25.8" cy="47.5" r=".62"/>
<circle cx="25.8" cy="55.8" r=".62"/>
<circle cx="25.8" cy="44.7" r=".62"/>
<circle cx="25.8" cy="50.1" r=".62"/>
<circle cx="25.8" cy="52.9" r=".62"/>
<circle cx="25.8" cy="41.8" r=".62"/>
<circle cx="26" cy="58.8" r=".62"/>
<circle cx="27.6" cy="54" r=".62"/>
<circle cx="27.6" cy="48.4" r=".62"/>
<circle cx="27.6" cy="45.7" r=".62"/>
<circle cx="27.6" cy="51.2" r=".62"/>
<circle cx="27.6" cy="40.1" r=".62"/>
<circle cx="27.6" cy="42.9" r=".62"/>
<circle cx="27.7" cy="57" r=".62"/>
<circle cx="29.4" cy="52.2" r=".62"/>
<circle cx="29.4" cy="41.1" r=".62"/>
<circle cx="29.4" cy="43.9" r=".62"/>
<circle cx="29.4" cy="46.6" r=".62"/>
<circle cx="29.4" cy="49.4" r=".62"/>
<circle cx="29.5" cy="55.3" r=".62"/>
<circle cx="31.3" cy="50.5" r=".62"/>
<circle cx="31.3" cy="47.6" r=".62"/>
<circle cx="31.3" cy="44.8" r=".62"/>
<circle cx="31.3" cy="42.2" r=".62"/>
<circle cx="31.4" cy="53.4" r=".62"/>
<circle cx="33.1" cy="43" r=".62"/>
<circle cx="33.1" cy="45.9" r=".62"/>
<circle cx="33.1" cy="48.7" r=".62"/>
<circle cx="33.1" cy="40.4" r=".62"/>
<circle cx="33.2" cy="51.6" r=".62"/>
<circle cx="34.9" cy="46.9" r=".62"/>
<circle cx="34.9" cy="44.1" r=".62"/>
<circle cx="34.9" cy="41.3" r=".62"/>
<circle cx="35.1" cy="49.8" r=".62"/>
<circle cx="36.7" cy="45.2" r=".62"/>
<circle cx="36.7" cy="42.3" r=".62"/>
<circle cx="36.7" cy="47.8" r=".62"/>
<circle cx="38.5" cy="46" r=".62"/>
<circle cx="38.5" cy="40.6" r=".62"/>
<circle cx="38.5" cy="43.4" r=".62"/>
<circle cx="40.4" cy="41.6" r=".62"/>
<circle cx="40.4" cy="44.3" r=".62"/>
<circle cx="42.2" cy="42.4" r=".62"/>
<circle cx="22.2" cy="62.3" r=".62"/>
<circle cx="24" cy="60.6" r=".62"/>
</g>
<!-- layer: TITLE BLOCK -->
<g fill="none" stroke="#000" stroke-width=".25">
<path d="M3.2 3.3h272.6v209.4h-272.6zM60.3 3.3v123.1h-57.1M3.2 79.7h57.1M12.4 77.6h38.7M3.2 88h57.1M3.2 92.2h57.1M3.2 83.9h57.1M28.4 83.9v42.5M29.5 97.5h2.3v2.3h-2.3zM29.5 93.3h2.4v2.3h-2.4zM3.2 109.3h57.1M29.3 105.8h2.3v2.4h-2.3z"/>
<path d="M29.4 101.6h2.3v2.4h-2.3zM29.4 118.8h2.3v2.3h-2.3zM29.5 114.6h2.3v2.3h-2.3zM29.5 110.4h2.4v2.3h-2.4zM29.3 122.9h2.3v2.4h-2.3zM3.2 195.8h167.8v16.9M29.6 195.8v16.9M71.1 200h-67.9h167.8M71.1 195.8v16.9M90.3 195.8v16.9M3.2 208.6h67.9M3.2 204.4h67.9"/>
<path d="M209.6 207h43.2M230.9 201.3v11.4M252.8 201.3v11.4M275.8 201.3h-66.2v11.4"/>
</g>
<text font-size="7.2" x="216.3" y="195.5">SECURITY GRILLES</text>
<g font-size="2.4">
<text x="23.1" y="11.5">7/32&quot; O.C.</text>
<text x="46.1" y="8.4">3/16&quot; Ø</text>
<text x="12.9" y="77.1">PERFORATED ALUMINUM PANEL DETAIL</text>
<text x="26.1" y="82.6">OPTIONS</text>
<text x="7.5" y="86.8">OPENING WIDTH</text>
<text x="7.5" y="91">OPENING HEIGHT</text>
<text x="7.9" y="95.3">HOOD OPTIONS</text>
<text x="32.9" y="95.4">OFF</text>
<text x="32.8" y="99.5">ON (OCTAGON)</text>
<text x="32.6" y="107.9">HOOD SUPPORT</text>
<text x="32.7" y="103.7">ON (ROUND)</text>
<text x="7.9" y="112.4">GUIDE OPTIONS</text>
<text x="33" y="112.5">ANGLED</text>
<text x="32.7" y="116.6">EXTRUDED</text>
<text x="32.6" y="125">HIGH USAGE</text>
<text x="32.7" y="120.8">EXTRUDED W/ TUBE</text>
<text x="8.4" y="198.9">COMPONENT</text>
<text x="11.4" y="202.8">CURTAIN</text>
<text x="36.5" y="202.9">ALUMINUM, CLEAR ANODIZED</text>
<text x="42.9" y="198.8">MATERIAL</text>
<text x="73.7" y="198.9">OPERATION</text>
<text x="91.7" y="198.9">NOTES:</text>
<text x="91.8" y="202.8">- ELECTRIC OPERATOR WITH AUTOMATIC EMERGENCY EGRESS; COMPLIANT</text>
<text x="210.4" y="203.6">DWG. NO.</text>
<text x="215.4" y="199.8">674 UPWARD COILING SECURITY GRILLES - BETWEEN JAMBS</text>
<text x="231.4" y="203.4">DATE:</text>
<text x="12.2" y="207.3">GUIDES</text>
<text x="39.8" y="207.2">EXTRUDED ALUMINUM</text>
<text x="75.9" y="208.6">HOIST RH</text>
<text x="77.5" y="205.8">CHAIN</text>
<text x="91.8" y="205.7">WITH IBC 1008.1.4.4 &amp; NFPA 101</text>
<text x="210.3" y="209.1">SHEET</text>
<text x="231.6" y="209">BY:</text>
<text x="9.8" y="211.5">BOTTOM BAR</text>
<text x="36.4" y="211.6">CLEAR ANODIZED ALUMINUM</text>
</g>
<g font-size="2">
<text x="245.3" y="31">PROJECTION</text>
<text x="147.4" y="41.8">B</text>
<text x="261" y="41.7">1/4&quot;</text>
<text x="64.1" y="48.5">CHARGE WHEEL</text>
<text x="184.3" y="65.3">8 1/2&quot;</text>
<text x="80" y="77.1">5 1/2&quot;</text>
<text x="183.1" y="77.1">5 1/2&quot;</text>
<text x="243.1" y="89">OPENING</text>
<text x="254.8" y="89.5">HEIGHT</text>
<text x="255.4" y="87.1">TOTAL</text>
<text x="85.2" y="95.7">A</text>
<text x="183.4" y="95.7">A</text>
<text x="194.8" y="94.5">(WALL MTD.)</text>
<text x="194.9" y="92.2">CHAIN KEEPER</text>
<text x="243.9" y="91.4">HEIGHT</text>
<text x="194.8" y="96.9">PADLOCKABLE</text>
<text x="194.8" y="99.3">(LOCK BY OTHERS)</text>
<text x="194.8" y="102.7">3/8&quot; EXPANSION BOLTS</text>
<text x="203.9" y="105.1">3'-0&quot; O.C. MAX</text>
<text x="206.7" y="107.4">EACH SIDE</text>
<text x="147.4" y="122.4">B</text>
<text x="244.5" y="122">FINISHED FLOOR</text>
<text x="129.5" y="130.4">ELEVATION</text>
<text x="224.1" y="130.1">SECTION B-B</text>
<text x="225" y="136.2">PROJECTION</text>
<text x="222.1" y="141.4">14&quot; X 16&quot;</text>
<text x="224.2" y="139">MIN.</text>
<text x="231.9" y="141.4">26&quot; X 28&quot;</text>
<text x="233.6" y="139">MAX.</text>
<text x="80" y="151.6">5 1/2&quot;</text>
<text x="182.7" y="151.6">5 1/2&quot;</text>
<text x="125.9" y="157.1">OPENING WIDTH</text>
<text x="128.7" y="167.1">SECTION A-A</text>
</g>
</svg>
